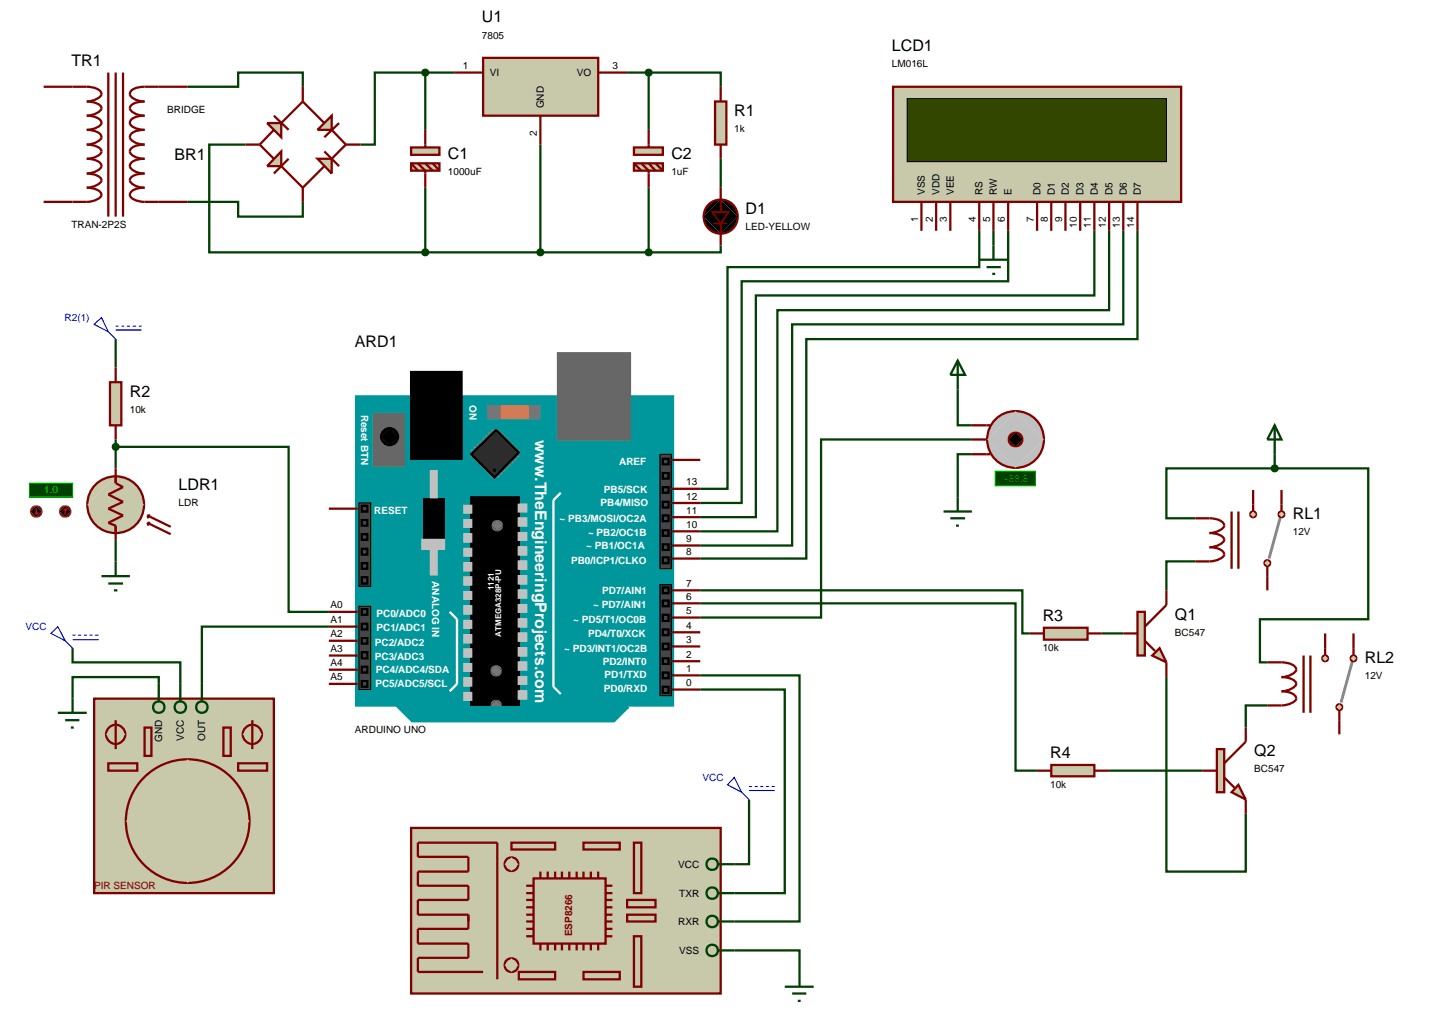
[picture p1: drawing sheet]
<svg xmlns="http://www.w3.org/2000/svg" width="257mm" height="180mm" viewBox="0 0 257 180" stroke-linecap="round" stroke-linejoin="round" font-family="sans-serif">
<g fill="none" stroke="#004000" stroke-width=".4">
<path d="M33.1 15.3h8.9v-2.5h11.4v2.5M75 12.8h-8.9v12.7h-2.5M75 12.8v10.1M75 12.8h5.1M110.6 12.8h3.8M114.4 12.8h12.7v2.5M114.4 12.8v10.1M33.1 35.6h8.9v2.6h11.4v-2.6M43.3 25.5h-6.4v19h38.1M75 33.1v11.4M95.3 25.5v19M114.4 33.1v11.4"/>
<path d="M127.1 28v5.1M20.4 59.8v5M75 44.5h39.4M127.1 43.3v1.2h-12.7M172.7 40.7v6.4h-44.4v39.1h-4.8M175.2 40.7v2.6M177.8 40.7v8.9h-47v39.1h-7.3M193 40.7v11.4h-59.7v39.1h-9.8M195.6 40.7v14h-58.5v39h-13.6M198.1 40.7v16.5h-58.4v39h-16.2M200.6 40.7v19.1h-58.4v38.7h-18.7M20.4 78.8h30.5v29.1h7.1"/>
<path d="M20.4 77.5v5.1M168.9 68.7v6.3h2.5M171.4 77.5h-26.6v31.4h-21.3M20.4 95.2v3.8M171.4 80.1h-2.5v7.6M210.8 99h-5.1v5.1M224.8 82.6h-19.1v8.8h5.1M224.8 82.6h16.5v26.6h-19.1v7.6h1.3M224.8 80.1v2.5M12.8 114.3v2.5h19v3.8M58 110.5h-22.4v10.1M123.5 104.1h56.8v7.6h1.3"/>
<path d="M123.5 106.4h55.6v29.5h3.8M123.5 119.1h17.5v43.4h-11.5M194.3 111.7h3.8M205.7 119.4v34.3h14v-10.2M28 120.6v-1.2h-15.2v3.8M123.5 121.6h14.9v35.9h-8.9M195.6 135.9h16.5M223.5 124.4h-3.8v3.9M132.1 141v11.4h-2.6M129.5 167.6h11.5v3.8"/>
</g>
<path d="M7.7 15.3h7.6a3.2 3.2 0 0 1 2.5 .9 .9 .9 0 0 1-.7 1.2l-1.2 .4-.6 .1a3.4 3.4 0 0 1 2.5 .9l.1 .3a2.79 2.79 0 0 1-2.6 1.3 3.2 3.2 0 0 1 2.5 .9l.1 .4a2.77 2.77 0 0 1-2.6 1.2 3.2 3.2 0 0 1 2.5 .9 .9 .9 0 0 1-.7 1.2l-1.2 .4-.6 .1a3.4 3.4 0 0 1 2.5 .9 .9 .9 0 0 1-.7 1.2l-1.2 .3-.6 .1a3.2 3.2 0 0 1 2.5 .9 .9 .9 0 0 1-.7 1.2l-1.2 .4-.6 .1a3.4 3.4 0 0 1 2.5 .9l.1 .3a2.79 2.79 0 0 1-2.6 1.3 3.2 3.2 0 0 1 2.5 .9l.1 .4a2.77 2.77 0 0 1-2.6 1.2h-7.6M19.1 12.8v25.4M20.4 12.8v25.4M21.7 12.8v25.4M33.1 15.3h-7.6a3 3 0 0 0-2.5 .9 .91 .91 0 0 0 .6 1.2l1.2 .4 .7 .1a3.2 3.2 0 0 0-2.5 .9 .89 .89 0 0 0 .6 1.1l1.2 .4 .7 .1a3 3 0 0 0-2.5 .9 .86 .86 0 0 0 .6 1.2l1.2 .3 .7 .1a3 3 0 0 0-2.5 .9 .91 .91 0 0 0 .6 1.2l1.2 .4 .7 .1a3.2 3.2 0 0 0-2.5 .9 .91 .91 0 0 0 .6 1.2l1.2 .3 .7 .1a3 3 0 0 0-2.5 .9 .91 .91 0 0 0 .6 1.2l1.2 .4 .7 .1a3.2 3.2 0 0 0-2.5 .9 .89 .89 0 0 0 .6 1.1l1.2 .4 .7 .1a3 3 0 0 0-2.5 .9 .86 .86 0 0 0 .6 1.2l1.2 .3 .7 .1h7.6" fill="none" stroke="#800000" stroke-width=".4"/>
<path d="M56 28h2.5v2.6z" fill="#c8c8aa" stroke="#800000" stroke-width=".4"/>
<path d="M48.3 20.4l2.6 2.5M48.3 22.9l-2.5 2.6 2.5 2.5M49.6 21.7l3.8-3.8 3.8 3.8M49.6 29.3l3.8 3.8 3.8-3.8M50.9 28l-2.6 2.6M57.2 26.7l2.6 2.6M58.5 22.9l2.5 2.6-2.5 2.5M59.8 21.7l-2.6 2.5" fill="none" stroke="#800000" stroke-width=".4"/>
<g fill="#c8c8aa" stroke="#800000" stroke-width=".4">
<path d="M56 22.9l2.5-2.5v2.5z"/>
<path d="M47.1 21.7h2.5v2.5z"/>
<path d="M49.6 26.7v2.6h-2.5z"/>
</g>
<path d="M53.4 15.3v2.6M43.3 25.5h2.5M53.4 33.1v2.5M61 25.5h2.6" fill="none" stroke="#800000" stroke-width=".4"/>
<g fill="#c8c8aa" stroke="#800000" stroke-width=".4">
<path d="M72.5 26h5v1.3h-5z"/>
<path d="M72.5 28.8h5v1.3h-5z"/>
</g>
<path d="M72.5 28.8l1.2 1.3M73.7 28.8l1.3 1.3v3M75 22.9v3.1M75 28.8l1.3 1.3M76.3 28.8l1.2 1.3" fill="none" stroke="#800000" stroke-width=".4"/>
<path d="M85.2 10.2h20.3v10.2h-20.3z" fill="#c8c8aa" stroke="#800000" stroke-width=".4"/>
<path d="M80.1 12.8h5.1M105.5 12.8h5.1M95.3 20.4v5.1" fill="none" stroke="#800000" stroke-width=".4"/>
<path d="M74.6 12.5l.4-.2-.5 .5zM75 12.3l.3 .1 .2 .4zM75 13.3l.5-.5-.1 .3zM74.5 12.8l.5 .5-.4-.2z" fill="#004000" stroke="#004000" stroke-width=".4"/>
<path d="M74.5 12.8l.5-.5 .5 .5-.5 .5z" fill="#004000"/>
<path d="M74.7 44.1l.3-.1-.5 .5zM75 44l.4 .2 .1 .3zM75 45l.5-.5-.2 .4zM74.5 44.5l.5 .5-.4-.2z" fill="#004000" stroke="#004000" stroke-width=".4"/>
<path d="M75 44l.5 .5-.5 .5-.5-.5z" fill="#004000"/>
<g fill="#c8c8aa" stroke="#800000" stroke-width=".4">
<path d="M111.8 26h5.1v1.3h-5.1z"/>
<path d="M111.8 28.8h5.1v1.3h-5.1z"/>
</g>
<path d="M111.8 28.8l1.3 1.3M113.1 28.8l1.3 1.3v3M114.4 22.9v3.1M114.4 28.8l1.2 1.3M115.6 28.8l1.3 1.3" fill="none" stroke="#800000" stroke-width=".4"/>
<path d="M95 44.1l.3-.1-.5 .5zM95.3 44l.4 .2 .1 .3zM95.8 44.5l-.1 .3-.4 .2zM94.8 44.5l.5 .5-.3-.1z" fill="#004000" stroke="#004000" stroke-width=".4"/>
<path d="M94.8 44.5l.5-.5 .5 .5-.5 .5z" fill="#004000"/>
<path d="M126.1 17.9h2v7.6h-2z" fill="#c8c8aa" stroke="#800000" stroke-width=".4"/>
<path d="M127.1 15.3v2.6M127.1 25.5v2.5" fill="none" stroke="#800000" stroke-width=".4"/>
<path d="M114 12.5l.4-.2-.5 .5zM114.4 12.3l.3 .1 .2 .4zM114.4 13.3l.5-.5-.1 .3zM113.9 12.8l.5 .5-.4-.2z" fill="#004000" stroke="#004000" stroke-width=".4"/>
<path d="M114.4 12.3l.5 .5-.5 .5-.5-.5z" fill="#004000"/>
<path d="M125.2 35.8l1.2-.5 .7-.1-3 3a2.97 2.97 0 0 1 1.1-2.4zM127.1 35.2a2.95 2.95 0 0 1 3 3zM130.1 38.2a2.95 2.95 0 0 1-3 3zM124.1 38.2l3 3a2.95 2.95 0 0 1-3-3z" fill="#000" stroke="#800000" stroke-width=".4"/>
<path d="M127.1 35.2l3 3-3 3-3-3z" fill="#000"/>
<path d="M125.8 39.4h2.5" fill="none" stroke="#800000" stroke-width=".3"/>
<path d="M127.1 33.1v4.3M127.1 39.4v3.9" fill="none" stroke="#800000" stroke-width=".4"/>
<path d="M125.6 37.4h2.9l-1.4 2z" fill="#000" stroke="#800000" stroke-width=".3"/>
<path d="M114.1 44.1l.3-.1-.5 .5zM114.4 44l.3 .1 .2 .4zM114.4 45l.5-.5-.2 .4zM113.9 44.5l.5 .5-.4-.2z" fill="#004000" stroke="#004000" stroke-width=".4"/>
<path d="M114.4 44l.5 .5-.5 .5-.5-.5z" fill="#004000"/>
<path d="M62.8 69.9h55.9v54.5h-55.9z" fill="#00979c" stroke="#00979c" stroke-width=".4"/>
<g fill="#686767" stroke="#686767" stroke-width=".4">
<path d="M98.4 62.3h12.7v15.2h-12.7z"/>
<path d="M65.9 73h5.3v9.1h-5.3z"/>
</g>
<g fill="#000" stroke="#000" stroke-width=".4">
<path d="M72.5 65.6h8.9v15.3h-8.9zM74.8 88h3.5v8.8h-3.5zM83.1 87.7h8.4v36.7h-8.4z"/>
<path d="M67.8 75.8l.9-.3-1.5 1.5 .1-.5zM68.7 75.5a1.54 1.54 0 0 1 1.5 1.5zM68.7 78.5l1.5-1.5a1.54 1.54 0 0 1-1.5 1.5zM67.2 77l1.5 1.5a1.54 1.54 0 0 1-1.5-1.5z"/>
</g>
<path d="M98.9 86.9l-1.3 1.3v32.9l1.3 1.3M79.3 107.9l1.3 1.3v11.4l-1.3 1.3" fill="none" stroke="#fff" stroke-width=".4"/>
<g fill="#c0c0c0" stroke="#c0c0c0" stroke-width=".4">
<path d="M91.5 89h1.3v1.2h-1.3z"/>
<path d="M91.5 91.4h1.3v1.3h-1.3z"/>
<path d="M91.5 94h1.3v1.2h-1.3z"/>
<path d="M91.5 96.5h1.3v1.3h-1.3z"/>
<path d="M91.5 99h1.3v1.3h-1.3z"/>
<path d="M91.5 101.6h1.3v1.3h-1.3z"/>
<path d="M91.5 104.1h1.3v1.3h-1.3z"/>
<path d="M91.5 106.7h1.3v1.2h-1.3z"/>
<path d="M91.5 109.2h1.3v1.3h-1.3z"/>
<path d="M91.5 111.7h1.3v1.3h-1.3z"/>
<path d="M91.5 114.3h1.3v1.3h-1.3z"/>
<path d="M91.5 116.8h1.3v1.3h-1.3z"/>
<path d="M91.5 119.4h1.3v1.2h-1.3z"/>
<path d="M91.5 121.9h1.3v1.3h-1.3z"/>
<path d="M81.9 89.2h1.2v1.2h-1.2z"/>
<path d="M81.9 91.7h1.2v1.2h-1.2z"/>
<path d="M81.9 94.2h1.2v1.3h-1.2z"/>
<path d="M81.9 96.8h1.2v1.2h-1.2z"/>
<path d="M81.9 99.3h1.2v1.3h-1.2z"/>
<path d="M81.9 101.8h1.2v1.3h-1.2z"/>
<path d="M81.9 104.4h1.2v1.2h-1.2z"/>
<path d="M81.9 106.9h1.2v1.3h-1.2z"/>
<path d="M81.9 109.5h1.2v1.2h-1.2z"/>
<path d="M81.9 112h1.2v1.3h-1.2z"/>
<path d="M81.9 114.5h1.2v1.3h-1.2z"/>
<path d="M81.9 117.1h1.2v1.2h-1.2z"/>
<path d="M81.9 119.6h1.2v1.3h-1.2z"/>
<path d="M81.9 122.2h1.2v1.2h-1.2z"/>
<path d="M74.5 95.2h3.8v1.6h-3.8z"/>
<path d="M76 83.1h1v4.6h-1z"/>
<path d="M76 96.8h1v4.5h-1z"/>
</g>
<path d="M68.7 75.5l1.5 1.5-1.5 1.5-1.5-1.5z" fill="#000"/>
<path d="M85.9 72.7h9.4" fill="none" stroke="#757575" stroke-width="2.5" stroke-linecap="butt"/>
<path d="M88.5 71.7h4.5v2h-4.5z" fill="#ff8000" stroke="#ff8000" stroke-width=".4"/>
<g fill="none" stroke="#808080" stroke-width=".4">
<path d="M83.1 79.3l.5 .5M83.6 78.8l.6 .5M84.2 78.3l.5 .5M84.7 77.8l.5 .5M85.2 77.3l.5 .5M85.7 76.8l.5 .5M86.2 76.3l.5 .5M86.7 75.8l.5 .5M88 75.8l-.5 .5M88.5 76.3l-.5 .5M89 76.8l-.5 .5M89.5 77.3l-.5 .5"/>
<path d="M90 77.8l-.5 .5M90.5 78.3l-.5 .5M91 78.8l-.5 .5M91.5 79.3l-.5 .5M83.6 80.1l-.5 .5M84.2 80.6l-.6 .5M84.7 81.1l-.5 .5M85.2 81.6l-.5 .5M85.7 82.1l-.5 .5M86.2 82.6l-.5 .5M86.7 83.1l-.5 .5M87.2 83.6l-.5 .6"/>
<path d="M87.5 83.6l.5 .6M88 83.1l.5 .5M88.5 82.6l.5 .5M89 82.1l.5 .5M89.5 81.6l.5 .5M90 81.1l.5 .5M90.5 80.6l.5 .5M91 80.1l.5 .5"/>
</g>
<path d="M83.1 80.1l4.4-4.3 4 4-4.3 4.4z" fill="#2c2c2c" stroke="#000" stroke-width=".4"/>
<g fill="#000">
<path d="M86.9 82.9l.3-.3 .3 .3-.3 .3z"/>
<path d="M86.9 82.7l.3-.1-.3 .3zM87.2 82.6l.3 .1v.2zM87.2 83.2l.3-.3v.2zM86.9 82.9l.3 .3-.3-.1z"/>
</g>
<path d="M116.4 80.1h2v20.2h-2z" fill="#464646" stroke="#000" stroke-width=".2"/>
<g fill="#757575">
<path d="M87.5 117.3l1 1-1 1-1-1z"/>
<path d="M86.8 117.6l.7-.3-1 1zM87.5 117.3a.94 .94 0 0 1 1 1zM87.5 119.3l1-1a.94 .94 0 0 1-1 1zM86.5 118.3l1 1a.94 .94 0 0 1-1-1z"/>
</g>
<g fill="#464646" stroke="#000" stroke-width=".4">
<path d="M116.9 80.9h1v1h-1z"/>
<path d="M116.9 85.9h1v1h-1z"/>
<path d="M116.9 88.5h1v1h-1z"/>
<path d="M116.9 90.9h1v1h-1z"/>
<path d="M116.9 93.5h1v1h-1z"/>
<path d="M116.9 96h1v1h-1z"/>
<path d="M116.9 83.4h1v1h-1z"/>
<path d="M116.9 98.3h1v1h-1z"/>
</g>
<g fill="#757575">
<path d="M87.7 91.7l1 1-1 1-1-1z"/>
<path d="M87.5 123.4l1 1-1 1-1-1z"/>
<path d="M87 92l.7-.3-1 1zM87.7 91.7a.94 .94 0 0 1 1 1zM87.7 93.7l1-1a.94 .94 0 0 1-1 1zM86.7 92.7l1 1a.94 .94 0 0 1-1-1z"/>
<path d="M86.8 123.7l.7-.3-1 1zM87.5 123.4a.94 .94 0 0 1 1 1zM87.5 125.4l1-1a.94 .94 0 0 1-1 1zM86.5 124.4l1 1a.94 .94 0 0 1-1-1z"/>
</g>
<path d="M70.2 124.7h40.6l-2.5 2.5h-35.6z" fill="#00979c" stroke="#00979c" stroke-width=".4"/>
<g fill="#464646" stroke="#000" stroke-width=".2">
<path d="M63.3 88.7h2.1v14.7h-2.1z"/>
<path d="M116.4 103.1h2v19.6h-2z"/>
<path d="M63.3 106.9h2.1v14.7h-2.1z"/>
</g>
<g fill="#464646" stroke="#000" stroke-width=".4">
<path d="M63.8 91.7h1v1h-1z"/>
<path d="M63.8 96.8h1v1h-1z"/>
<path d="M63.8 101.8h1v1.1h-1z"/>
<path d="M63.8 99.3h1v1h-1z"/>
<path d="M63.8 94.2h1v1h-1z"/>
<path d="M63.8 89.2h1v1h-1z"/>
<path d="M116.9 103.6h1v1h-1z"/>
<path d="M116.9 105.9h1v1h-1z"/>
<path d="M116.9 108.4h1v1.1h-1z"/>
<path d="M116.9 111h1v1h-1z"/>
<path d="M116.9 113.5h1v1h-1z"/>
<path d="M116.9 116.1h1v1h-1z"/>
<path d="M116.9 118.6h1v1h-1z"/>
<path d="M116.9 121.1h1v1.1h-1z"/>
<path d="M63.8 107.4h1v1h-1z"/>
<path d="M63.8 110h1v1h-1z"/>
<path d="M63.8 112.5h1v1h-1z"/>
<path d="M63.8 115h1v1.1h-1z"/>
<path d="M63.8 117.6h1v1h-1z"/>
<path d="M63.8 120.1h1v1h-1z"/>
</g>
<g fill="none" stroke="#800000" stroke-width=".4">
<path d="M58 89.7h5.1M118.4 98.5h5.1M118.4 96.2h5.1M118.4 93.7h5.1M118.4 91.2h5.1M118.4 88.7h5.1M118.4 86.2h5.1M118.4 81.1h5.1M58 118.1h5.1M58 115.6h5.1M58 113h5.1M58 110.5h5.1"/>
<path d="M58 107.9h5.1M118.4 119.1h5.1M118.4 116.6h5.1M118.4 114h5.1M118.4 111.5h5.1M118.4 108.9h5.1M118.4 106.4h5.1M118.4 104.1h5.1M58 120.6h5.1M118.4 121.6h5.1"/>
</g>
<path d="M157.5 15.3h50.8v20.3h-50.8z" fill="#c8c8aa" stroke="#800000" stroke-width=".4"/>
<path d="M160 17.4h45.7v11.1h-45.7z" fill="#324600" stroke="#000" stroke-width=".2"/>
<g fill="none" stroke="#800000" stroke-width=".4">
<path d="M162.5 35.6v5.1M165.1 35.6v5.1M167.6 35.6v5.1M172.7 35.6v5.1M175.2 35.6v5.1M177.8 35.6v5.1M182.9 35.6v5.1M185.4 35.6v5.1M187.9 35.6v5.1M190.5 35.6v5.1M193 35.6v5.1M195.6 35.6v5.1"/>
<path d="M198.1 35.6v5.1M200.6 35.6v5.1"/>
</g>
<path d="M172.7 45.8h5.1M174 47.1h2.5M175 48.3h.5M175.2 43.3v2.5" fill="none" stroke="#004000" stroke-width=".4"/>
<path d="M19.4 67.4h2v7.6h-2z" fill="#c8c8aa" stroke="#800000" stroke-width=".4"/>
<path d="M20.4 64.8v2.6M20.4 75v2.5" fill="none" stroke="#800000" stroke-width=".4"/>
<path d="M17.2 85.2a5 5 0 0 1 3.2-1.2l-5 5a5 5 0 0 1 1.8-3.8zM20.4 84a5 5 0 0 1 5 5zM25.4 89a5 5 0 0 1-5 5zM15.4 89l5 5a5 5 0 0 1-5-5z" fill="#c8c8aa" stroke="#800000" stroke-width=".4"/>
<path d="M20.4 84l5 5-5 5-5-5z" fill="#c8c8aa"/>
<path d="M20.4 83.9v1.3l1.3 .7-2.6 1.3 2.6 1.3-2.6 1.2 2.6 1.2-2.6 1.3 1.3 .5v1.3M26 92.2l4.1 2M26 92.2l.2 .5M26 92.2h.5M26 90.9l4.1 2M26 90.9l.2 .5M26 90.9h.5" fill="none" stroke="#800000" stroke-width=".4"/>
<path d="M5.2 85.2h7.6v2.5h-7.6z" fill="#004000" stroke="#0f0" stroke-width=".2"/>
<path d="M20.4 82.6v2.6M20.4 92.7v2.5" fill="none" stroke="#800000" stroke-width=".4"/>
<path d="M10.8 89.5l.7-.3-1 1zM11.5 89.2a.94 .94 0 0 1 1 1zM11.5 91.2l1-1a.94 .94 0 0 1-1 1zM10.5 90.2l1 1a.94 .94 0 0 1-1-1z" fill="#400000" stroke="#f00" stroke-width=".2"/>
<path d="M11.5 89.2l1 1-1 1-1-1z" fill="#400000"/>
<path d="M11.5 89.7l-.2 .3M11.5 89.7l.3 .3M11.5 89.7v1" fill="none" stroke="#f00" stroke-width=".2"/>
<path d="M5.7 89.5l.7-.3-1 1zM6.4 89.2a.94 .94 0 0 1 1 1zM7.4 90.2a.94 .94 0 0 1-1 1zM5.4 90.2l1 1a.94 .94 0 0 1-1-1z" fill="#400000" stroke="#f00" stroke-width=".2"/>
<path d="M5.4 90.2l1-1 1 1-1 1z" fill="#400000"/>
<path d="M6.2 90.4l.2 .3M6.4 89.7v1M6.7 90.4l-.3 .3" fill="none" stroke="#f00" stroke-width=".2"/>
<path d="M20.4 99v2.6M17.9 101.6h5M19.1 102.9h2.6M20.1 104.1h.6" fill="none" stroke="#004000" stroke-width=".4"/>
<path d="M16.6 57.2l1.3-1.2 1.2 2.5zM19.1 58.5l1.3 1.3M20.4 57.5h.5M20.4 58.2h4.6M21.4 57.5h.5M22.4 57.5h.5M23.4 57.5h.6M24.5 57.5h.5" fill="none" stroke="#0000c0" stroke-width=".2"/>
<path d="M20 78.5l.4-.2-.5 .5zM20.4 78.3l.4 .2 .1 .3zM20.4 79.3l.5-.5-.1 .3zM19.9 78.8l.5 .5-.3-.1z" fill="#004000" stroke="#004000" stroke-width=".4"/>
<path d="M19.9 78.8l.5-.5 .5 .5-.5 .5z" fill="#004000"/>
<g fill="#c8c8aa" stroke="#800000" stroke-width=".4">
<path d="M16.6 123.2h31.7v34.3h-31.7z"/>
<path d="M25.4 137.1a10.9 10.9 0 0 1 7.7-3.2l-10.9 10.9a10.9 10.9 0 0 1 3.2-7.7zM33.1 133.9a10.9 10.9 0 0 1 10.9 10.9zM44 144.8a10.9 10.9 0 0 1-10.9 10.9zM22.2 144.8l10.9 10.9a10.9 10.9 0 0 1-10.9-10.9z"/>
<path d="M19.2 128.3l.8-.4 .4-.1-1.7 1.7 .1-.4zM20.4 127.8a1.75 1.75 0 0 1 1.7 1.7zM20.4 131.2l1.7-1.7a1.75 1.75 0 0 1-1.7 1.7zM18.7 129.5l1.7 1.7a1.75 1.75 0 0 1-1.7-1.7z"/>
<path d="M43.3 128.3l.8-.4 .4-.1-1.7 1.7 .1-.4zM44.5 127.8a1.75 1.75 0 0 1 1.7 1.7zM44.5 131.2l1.7-1.7a1.75 1.75 0 0 1-1.7 1.7zM42.8 129.5l1.7 1.7a1.75 1.75 0 0 1-1.7-1.7z"/>
</g>
<g fill="#c8c8aa">
<path d="M33.1 133.9l10.9 10.9-10.9 10.9-10.9-10.9z"/>
<path d="M20.4 127.8l1.7 1.7-1.7 1.7-1.7-1.7z"/>
<path d="M42.8 129.5l1.7-1.7 1.7 1.7-1.7 1.7z"/>
</g>
<path d="M20.4 127v5.1M44.5 127v5.1" fill="none" stroke="#800000" stroke-width=".4"/>
<g fill="none" stroke="#004000" stroke-width=".4">
<path d="M28 120.6v3.1M31.8 120.6v3.1M35.6 120.6v3.1"/>
<circle cx="28" cy="124.7" r="1.01"/>
<circle cx="31.8" cy="124.7" r="1.01"/>
<circle cx="35.6" cy="124.7" r="1.01"/>
</g>
<g fill="#c8c8aa" stroke="#800000" stroke-width=".4">
<path d="M19.1 134.6h5.1v1.3h-5.1z"/>
<path d="M42 134.6h5.1v1.3h-5.1z"/>
<path d="M25.5 128.3h1.2v5h-1.2z"/>
<path d="M39.4 128.3h1.3v5h-1.3z"/>
</g>
<path d="M10.2 125.7h5.1M11.5 127h2.5M12.5 128.3h.5M12.8 123.2v2.5" fill="none" stroke="#004000" stroke-width=".4"/>
<path d="M10.2 110.5l1.3 2.5-2.5-1.3zM11.5 113l1.3 1.3M12.8 112h.5M12.8 112.8h4.6M13.8 112h.5M14.8 112h.5M15.8 112h.5M16.8 112h.6" fill="none" stroke="#0000c0" stroke-width=".2"/>
<g fill="#c8c8aa" stroke="#800000" stroke-width=".4">
<path d="M204.5 114.3l1.2 2.5-2.5-1.2z"/>
<path d="M200.6 107.9h1.3v7.7h-1.3z"/>
</g>
<path d="M198.1 111.7h2.5M201.9 113l1.8 1.8M205.7 104.1v2.6l-3.8 3.8M205.7 116.8v2.6" fill="none" stroke="#800000" stroke-width=".4"/>
<g fill="#c8c8aa" stroke="#800000" stroke-width=".4">
<path d="M218.4 138.4l1.3 2.6-2.5-1.3z"/>
<path d="M214.6 132.1h1.3v7.6h-1.3z"/>
</g>
<path d="M212.1 135.9h2.5M215.9 137.1l1.8 1.8M219.7 128.3v2.5l-3.8 3.8M219.7 141v2.5" fill="none" stroke="#800000" stroke-width=".4"/>
<path d="M184.1 110.7h7.7v2.1h-7.7z" fill="#c8c8aa" stroke="#800000" stroke-width=".4"/>
<path d="M181.6 111.7h2.5M191.8 111.7h2.5" fill="none" stroke="#800000" stroke-width=".4"/>
<path d="M185.4 134.9h7.6v2h-7.6z" fill="#c8c8aa" stroke="#800000" stroke-width=".4"/>
<path d="M182.9 135.9h2.5M193 135.9h2.6" fill="none" stroke="#800000" stroke-width=".4"/>
<path d="M225.8 91.2l-2 7.3" fill="none" stroke="#808080" stroke-width=".5"/>
<g fill="#c8c8aa" stroke="#800000" stroke-width=".4">
<path d="M223.1 99l.4-.2-.5 .5zM223.5 98.8l.3 .1 .2 .4zM224 99.3l-.1 .3-.4 .2zM223 99.3l.5 .5-.4-.2z"/>
<path d="M225.6 90.4l.4-.2-.5 .5zM226 90.2l.4 .2 .1 .3zM226.5 90.7l-.1 .3-.4 .2zM225.5 90.7l.5 .5-.4-.2z"/>
</g>
<g fill="#c8c8aa">
<path d="M223 99.3l.5-.5 .5 .5-.5 .5z"/>
<path d="M225.5 90.7l.5-.5 .5 .5-.5 .5z"/>
</g>
<path d="M226 89v1.2" fill="none" stroke="#800000" stroke-width=".4"/>
<path d="M220.6 90.4l.4-.2-.5 .5zM221 90.2l.3 .1 .2 .4zM221.5 90.7l-.1 .3-.4 .2zM220.5 90.7l.5 .5-.4-.2z" fill="#c8c8aa" stroke="#800000" stroke-width=".4"/>
<path d="M220.5 90.7l.5-.5 .5 .5-.5 .5z" fill="#c8c8aa"/>
<path d="M210.8 91.4a8.7 8.7 0 0 1 4.3 .4 .91 .91 0 0 1 .7 1.2 3.3 3.3 0 0 1-2.5 1 3.4 3.4 0 0 1 2.5 .9l.1 .3a2.79 2.79 0 0 1-2.6 1.3 3.2 3.2 0 0 1 2.5 .9l.1 .4a2.77 2.77 0 0 1-2.6 1.2h-2.5M217.2 90.2v10.1M218.4 90.2v10.1M221 86.4v3.8M223.5 99.8v4.3M226 86.4v2.6" fill="none" stroke="#800000" stroke-width=".4"/>
<path d="M238.5 116.6l-2 7.3" fill="none" stroke="#808080" stroke-width=".5"/>
<g fill="#c8c8aa" stroke="#800000" stroke-width=".4">
<path d="M235.8 124.4l.4-.2-.5 .5zM236.2 124.2l.3 .1 .2 .4zM236.7 124.7l-.1 .3-.4 .2zM235.7 124.7l.5 .5-.4-.2z"/>
<path d="M238.3 115.8l.4-.2-.5 .5zM238.7 115.6l.4 .2 .1 .3zM239.2 116.1l-.1 .3-.4 .2zM238.2 116.1l.5 .5-.4-.2z"/>
</g>
<g fill="#c8c8aa">
<path d="M235.7 124.7l.5-.5 .5 .5-.5 .5z"/>
<path d="M238.2 116.1l.5-.5 .5 .5-.5 .5z"/>
</g>
<path d="M238.7 114.3v1.3" fill="none" stroke="#800000" stroke-width=".4"/>
<path d="M233.3 115.8l.4-.2-.5 .5zM233.7 115.6l.3 .1 .2 .4zM234.2 116.1l-.1 .3-.4 .2zM233.2 116.1l.5 .5-.4-.2z" fill="#c8c8aa" stroke="#800000" stroke-width=".4"/>
<path d="M233.2 116.1l.5-.5 .5 .5-.5 .5z" fill="#c8c8aa"/>
<path d="M223.5 116.8a8.7 8.7 0 0 1 4.3 .4 .91 .91 0 0 1 .7 1.2 3.3 3.3 0 0 1-2.5 1 3.4 3.4 0 0 1 2.5 .9l.1 .3a2.79 2.79 0 0 1-2.6 1.3 3.2 3.2 0 0 1 2.5 .9l.1 .4a2.77 2.77 0 0 1-2.6 1.2h-2.5M229.9 115.6v10.1M231.1 115.6v10.1M233.7 111.7v3.9M238.7 111.7v2.6M236.2 125.2v4.3" fill="none" stroke="#800000" stroke-width=".4"/>
<path d="M224.8 75l1.2 2.5h-2.5zM224.8 75v5.1" fill="none" stroke="#004000" stroke-width=".4"/>
<path d="M224.5 82.2l.3-.1-.5 .5zM224.8 82.1l.4 .2 .1 .3zM224.8 83.1l.5-.5-.2 .4zM224.3 82.6l.5 .5-.4-.2z" fill="#004000" stroke="#004000" stroke-width=".4"/>
<path d="M224.8 82.1l.5 .5-.5 .5-.5-.5z" fill="#004000"/>
<path d="M175.3 74.3a5 5 0 0 1 3.8-1.8l-5 5a5 5 0 0 1 1.2-3.2zM179.1 72.5a5 5 0 0 1 5 5zM184.1 77.5a5 5 0 0 1-5 5zM174.1 77.5l5 5a5 5 0 0 1-5-5z" fill="#c0c0c0" stroke="#800000" stroke-width=".4"/>
<path d="M174.1 77.5l5-5 5 5-5 5z" fill="#c0c0c0"/>
<path d="M178.1 76.8l.6-.4 .4-.1-1.2 1.2zM179.1 76.3a1.16 1.16 0 0 1 1.2 1.2zM180.3 77.5a1.16 1.16 0 0 1-1.2 1.2zM177.9 77.5l1.2 1.2a1.16 1.16 0 0 1-1.2-1.2z" fill="#000" stroke="#800000" stroke-width=".4"/>
<path d="M177.9 77.5l1.2-1.2 1.2 1.2-1.2 1.2z" fill="#000"/>
<path d="M174 75h.7M174 80.1h.7" fill="none" stroke="#800000" stroke-width=".4"/>
<path d="M175.5 83.1h7.1v2.6h-7.1z" fill="#004000" stroke="#0f0" stroke-width=".2"/>
<path d="M171.4 77.5h2.6M171.4 75h2.6M171.4 80.1h2.6" fill="none" stroke="#800000" stroke-width=".4"/>
<path d="M168.9 63.6l1.3 2.5h-2.6zM168.9 63.6v5.1M166.4 90.2h5M167.6 91.4h2.6M168.6 92.7h.5M168.9 87.7v2.5" fill="none" stroke="#004000" stroke-width=".4"/>
<path d="M72.5 146h54.6v29.2h-54.6z" fill="#c8c8aa" stroke="#800000" stroke-width=".4"/>
<path d="M85.2 171.4h-11.5v-2.5h8.9v-2.5h-8.9v-2.6h8.9v-2.5h-8.9v-2.6h8.9v-2.5h-8.9v-2.5h8.9v-2.6h-8.9v-2.5h14v24.1" fill="none" stroke="#800000" stroke-width=".4"/>
<path d="M94.1 154.9h12.7v11.5h-12.7z" fill="#c8c8aa" stroke="#800000" stroke-width=".4"/>
<g fill="none" stroke="#800000" stroke-width=".4">
<path d="M92.8 156.2h1.3M92.8 157.5h1.3M92.8 158.7h1.3M92.8 160h1.3M95.3 153.7v1.2M96.6 153.7v1.2M97.9 153.7v1.2M99.1 153.7v1.2M100.4 153.7v1.2M101.7 153.7v1.2M102.9 153.7v1.2M104.2 153.7v1.2"/>
<path d="M105.5 153.7v1.2M106.8 156.2h1.2M106.8 157.5h1.2M106.8 158.7h1.2M106.8 160h1.2M82.6 161.3v1.2M92.8 161.3h1.3M92.8 162.5h1.3M92.8 163.8h1.3M92.8 165.1h1.3M95.3 166.4v1.2M96.6 166.4v1.2"/>
<path d="M97.9 166.4v1.2M99.1 166.4v1.2M100.4 166.4v1.2M101.7 166.4v1.2M102.9 166.4v1.2M104.2 166.4v1.2M105.5 166.4v1.2M106.8 161.3h1.2M106.8 162.5h1.2M106.8 163.8h1.2M106.8 165.1h1.2"/>
</g>
<g fill="#c8c8aa" stroke="#800000" stroke-width=".4">
<path d="M90.2 148.6h7.7v1.2h-7.7z"/>
<path d="M102.9 148.6h6.4v1.2h-6.4z"/>
<path d="M91.5 171.4h6.4v1.3h-6.4z"/>
<path d="M102.9 171.4h6.4v1.3h-6.4z"/>
<path d="M111.8 148.6h1.3v8.9h-1.3z"/>
<path d="M111.8 165.1h1.3v8.9h-1.3z"/>
<path d="M110.6 158.7h5v1.3h-5z"/>
<path d="M110.6 161.3h5v1.2h-5z"/>
<path d="M89.5 151.4l.7-.2-1.2 1.2 .1-.4zM90.2 151.2a1.16 1.16 0 0 1 1.2 1.2zM90.2 153.6l1.2-1.2a1.16 1.16 0 0 1-1.2 1.2zM89 152.4l1.2 1.2a1.16 1.16 0 0 1-1.2-1.2z"/>
<path d="M89.2 169.5l.6-.4 .4-.1-1.2 1.2zM90.2 169a1.16 1.16 0 0 1 1.2 1.2zM90.2 171.4l1.2-1.2a1.16 1.16 0 0 1-1.2 1.2zM89 170.2l1.2 1.2a1.16 1.16 0 0 1-1.2-1.2z"/>
</g>
<g fill="#c8c8aa">
<path d="M90.2 151.2l1.2 1.2-1.2 1.2-1.2-1.2z"/>
<path d="M90.2 169l1.2 1.2-1.2 1.2-1.2-1.2z"/>
</g>
<g fill="none" stroke="#004000" stroke-width=".4">
<path d="M126.6 152.4h2.9M126.6 157.5h2.9M126.6 162.5h2.9M126.6 167.6h2.9M138.4 174h5.1M139.7 175.2h2.5M140.7 176.5h.5M141 171.4v2.6"/>
<circle cx="125.6" cy="152.4" r="1.01"/>
<circle cx="125.6" cy="157.5" r="1.01"/>
<circle cx="125.6" cy="162.5" r="1.01"/>
<circle cx="125.6" cy="167.6" r="1.01"/>
</g>
<path d="M129.5 137.1l1.3 2.6-2.5-1.3zM130.8 139.7l1.3 1.3M132.1 138.7h.5M132.1 139.4h4.5M133.1 138.7h.5M134.1 138.7h.5M135.1 138.7h.5M136.1 138.7h.5" fill="none" stroke="#0000c0" stroke-width=".2"/>
<g font-size="2.8">
<text x="85" y="3.9">U1</text>
<text x="12.6" y="11.7">TR1</text>
<text x="157.3" y="9">LCD1</text>
<text x="129.5" y="20.5">R1</text>
<text x="30.8" y="28.2">BR1</text>
<text x="79" y="28.1">C1</text>
<text x="118.4" y="28.1">C2</text>
<text x="131.5" y="37.7">D1</text>
<text x="62.6" y="61.2">ARD1</text>
<text x="22.9" y="70">R2</text>
<text x="31.5" y="86.5">LDR1</text>
<text x="228" y="91.6">RL1</text>
<text x="183.9" y="109.6">R3</text>
<text x="207.2" y="109.3">Q1</text>
<text x="240.7" y="116.9">RL2</text>
<text x="185.2" y="133.8">R4</text>
<text x="221.2" y="133.4">Q2</text>
</g>
<text font-size="2.8" fill="#fff" x="94.4" y="77.6" transform="rotate(90 94.4 77.6)">www.TheEngineeringProjects.com</text>
<g font-size="1.8">
<text x="85" y="6.8">7805</text>
<text x="157.3" y="11.8">LM016L</text>
<text x="81.6" y="12.2">1</text>
<text x="86.4" y="13.4">VI</text>
<text x="101.7" y="13.4">VO</text>
<text x="108" y="12.2">3</text>
<text x="29.5" y="19.9">BRIDGE</text>
<text x="94.7" y="23.9" transform="rotate(-90 94.7 23.9)">2</text>
<text x="95.9" y="19.1" transform="rotate(-90 95.9 19.1)">GND</text>
<text x="129.5" y="23.3">1k</text>
<text x="79" y="30.9">1000uF</text>
<text x="118.4" y="30.9">1uF</text>
<text x="163.1" y="34.4" transform="rotate(-90 163.1 34.4)">VSS</text>
<text x="165.7" y="34.4" transform="rotate(-90 165.7 34.4)">VDD</text>
<text x="168.2" y="34.4" transform="rotate(-90 168.2 34.4)">VEE</text>
<text x="173.3" y="34.4" transform="rotate(-90 173.3 34.4)">RS</text>
<text x="175.8" y="34.4" transform="rotate(-90 175.8 34.4)">RW</text>
<text x="178.4" y="34.4" transform="rotate(-90 178.4 34.4)">E</text>
<text x="183.5" y="34.4" transform="rotate(-90 183.5 34.4)">D0</text>
<text x="186" y="34.4" transform="rotate(-90 186 34.4)">D1</text>
<text x="188.5" y="34.4" transform="rotate(-90 188.5 34.4)">D2</text>
<text x="191.1" y="34.4" transform="rotate(-90 191.1 34.4)">D3</text>
<text x="193.6" y="34.4" transform="rotate(-90 193.6 34.4)">D4</text>
<text x="196.2" y="34.4" transform="rotate(-90 196.2 34.4)">D5</text>
<text x="198.7" y="34.4" transform="rotate(-90 198.7 34.4)">D6</text>
<text x="201.2" y="34.4" transform="rotate(-90 201.2 34.4)">D7</text>
<text x="12.6" y="40.2">TRAN-2P2S</text>
<text x="131.5" y="40.5">LED-YELLOW</text>
<text x="161.9" y="39.2" transform="rotate(-90 161.9 39.2)">1</text>
<text x="164.5" y="39.2" transform="rotate(-90 164.5 39.2)">2</text>
<text x="167" y="39.2" transform="rotate(-90 167 39.2)">3</text>
<text x="172.1" y="39.2" transform="rotate(-90 172.1 39.2)">4</text>
<text x="174.6" y="39.2" transform="rotate(-90 174.6 39.2)">5</text>
<text x="177.2" y="39.2" transform="rotate(-90 177.2 39.2)">6</text>
<text x="182.3" y="39.2" transform="rotate(-90 182.3 39.2)">7</text>
<text x="184.8" y="39.2" transform="rotate(-90 184.8 39.2)">8</text>
<text x="187.3" y="39.2" transform="rotate(-90 187.3 39.2)">9</text>
<text x="189.9" y="40.2" transform="rotate(-90 189.9 40.2)">10</text>
<text x="192.4" y="40.2" transform="rotate(-90 192.4 40.2)">11</text>
<text x="195" y="40.2" transform="rotate(-90 195 40.2)">12</text>
<text x="197.5" y="40.2" transform="rotate(-90 197.5 40.2)">13</text>
<text x="200" y="40.2" transform="rotate(-90 200 40.2)">14</text>
<text x="22.9" y="72.8">10k</text>
<text x="31.5" y="89.3">LDR</text>
<text x="121" y="88.1">12</text>
<text x="121" y="85.6">13</text>
<text x="121" y="95.6">9</text>
<text x="121" y="93.1">10</text>
<text x="121" y="90.6">11</text>
<text x="228" y="94.3">12V</text>
<text x="121" y="97.9">8</text>
<text x="58.3" y="107.3">A0</text>
<text x="121" y="105.8">6</text>
<text x="121" y="103.5">7</text>
<text x="58.3" y="112.4">A2</text>
<text x="58.3" y="109.9">A1</text>
<text x="121" y="113.4">3</text>
<text x="121" y="110.9">4</text>
<text x="121" y="108.3">5</text>
<text x="207.2" y="112.1">BC547</text>
<text x="58.3" y="120">A5</text>
<text x="58.3" y="117.5">A4</text>
<text x="58.3" y="115">A3</text>
<text x="121" y="118.5">1</text>
<text x="121" y="116">2</text>
<text x="183.9" y="114.8">10k</text>
<text x="240.7" y="119.7">12V</text>
<text x="121" y="121">0</text>
<text x="28.6" y="130.9" transform="rotate(-90 28.6 130.9)">GND</text>
<text x="32.4" y="130.7" transform="rotate(-90 32.4 130.7)">VCC</text>
<text x="36.2" y="130.7" transform="rotate(-90 36.2 130.7)">OUT</text>
<text x="62.6" y="129.2">ARDUINO UNO</text>
<text x="221.2" y="136.2">BC547</text>
<text x="185.2" y="138.9">10k</text>
<text x="119.6" y="153">VCC</text>
<text x="119.8" y="158.1">TXR</text>
<text x="119.6" y="163.1">RXR</text>
<text x="119.8" y="168.2">VSS</text>
</g>
<g font-size="1.8" fill="#0000c0">
<text x="11.4" y="56.6">R2(1)</text>
<text x="4.5" y="111.1">VCC</text>
<text x="123.9" y="137.7">VCC</text>
</g>
<g font-size="1.8" fill="#fff">
<text x="82.8" y="71.4" transform="rotate(90 82.8 71.4)">ON</text>
<text x="63.7" y="73.1" transform="rotate(90 63.7 73.1)">Reset BTN</text>
<text x="109.2" y="82">AREF</text>
<text x="105.9" y="89.3">PB4/MISO</text>
<text x="106.5" y="87">PB5/SCK</text>
<text x="66" y="90.6">RESET</text>
<text x="98.7" y="92">~ PB3/MOSI/OC2A</text>
<text x="103.7" y="94.6">~ PB2/OC1B</text>
<text x="100.7" y="99.4">PB0/ICP1/CLKO</text>
<text x="103.4" y="96.8">~ PB1/OC1A</text>
<text x="76.2" y="102.5" transform="rotate(90 76.2 102.5)">ANALOG IN</text>
<text x="104.6" y="107.3">~ PD7/AIN1</text>
<text x="106.2" y="104.7">PD7/AIN1</text>
<text x="66.1" y="113.9">PC2/ADC2</text>
<text x="66.4" y="111.3">PC1/ADC1</text>
<text x="66.4" y="108.8">PC0/ADC0</text>
<text x="101.1" y="109.8">~ PD5/T1/OC0B</text>
<text x="103.7" y="112.3">PD4/T0/XCK</text>
<text x="66.1" y="116.4">PC3/ADC3</text>
<text x="66.3" y="118.7">PC4/ADC4/SDA</text>
<text x="99.5" y="114.9">~ PD3/INT1/OC2B</text>
<text x="106.3" y="117.2">PD2/INT0</text>
<text x="106.6" y="119.5">PD1/TXD</text>
<text x="66.2" y="121.2">PC5/ADC5/SCL</text>
<text x="106.5" y="122">PD0/RXD</text>
</g>
<text font-size="1.8" fill="#0f0" x="7.8" y="87">1.0</text>
<text font-size="1.8" fill="#008000" x="176.9" y="85">+88.8</text>
<g font-size="1.8" fill="#800000">
<text x="16.6" y="156.7">PIR SENSOR</text>
<text x="100.9" y="165.1" transform="rotate(-90 100.9 165.1)">ESP8266</text>
</g>
<g font-size="1.4" fill="#fff">
<text x="87.1" y="104.1" transform="rotate(-90 87.1 104.1)">1121</text>
<text x="88.4" y="112.3" transform="rotate(-90 88.4 112.3)">ATMEGA328P-PU</text>
</g>
</svg>
